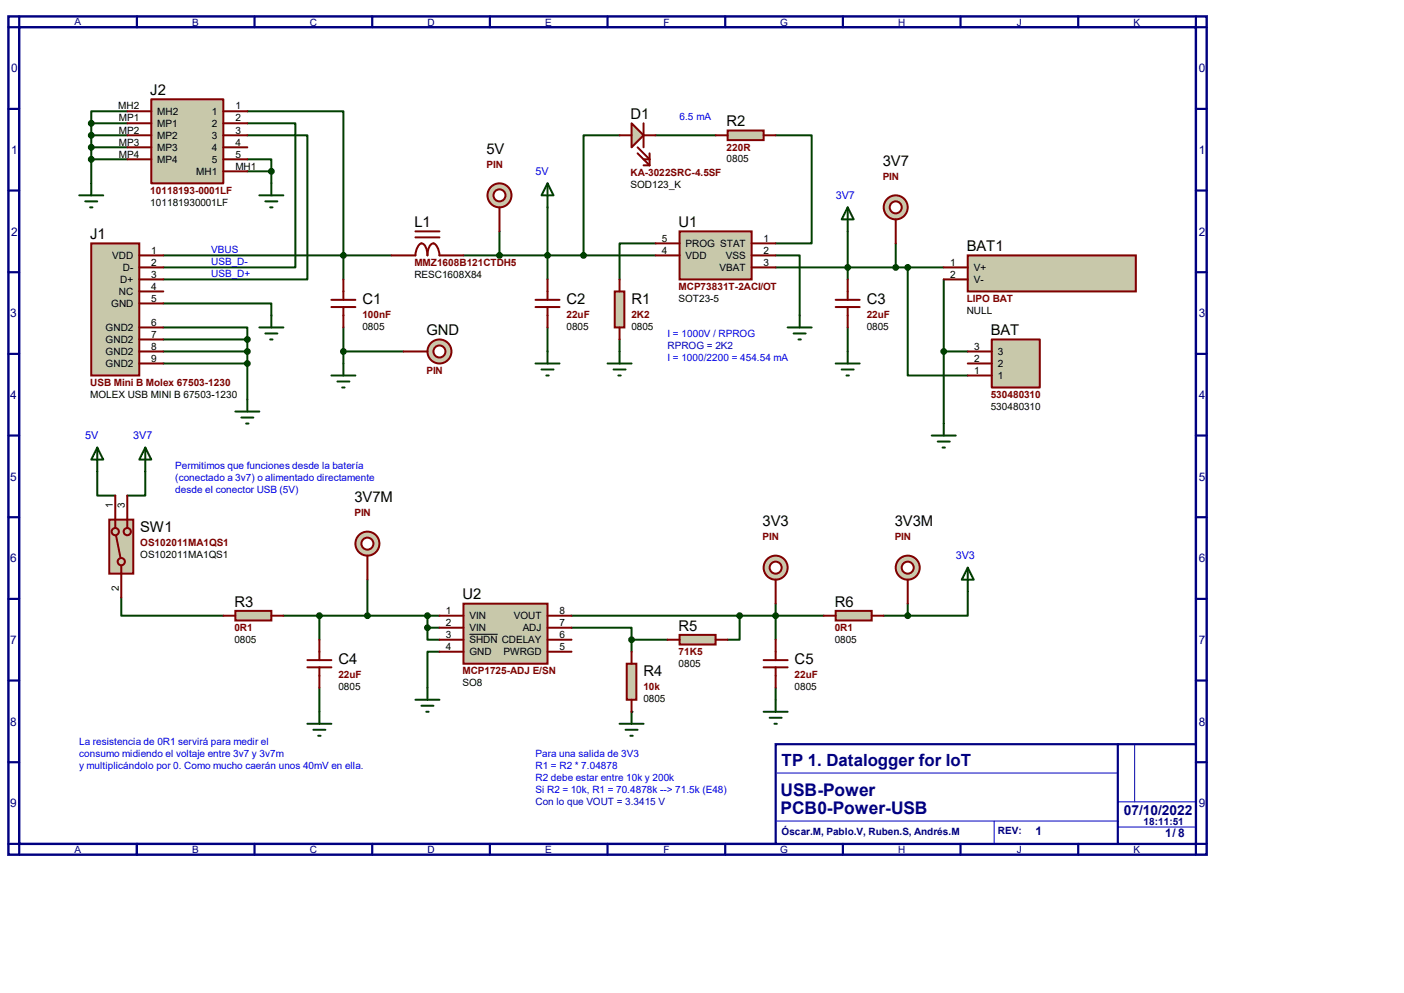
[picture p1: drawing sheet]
<svg xmlns="http://www.w3.org/2000/svg" width="297mm" height="210mm" viewBox="0 0 297 210" stroke-linecap="round" stroke-linejoin="round" font-family="sans-serif">
<path d="M1.8 3.5h253.5v177.3h-253.5zM4.1 5.8h248.9v172.7h-248.9z" fill="none" stroke="#000080" stroke-width=".51"/>
<path d="M4.1 3.5v2.3h-2.3M29 3.5v2.3" fill="none" stroke="#000080" stroke-width=".47"/>
<path d="M164.1 157.4h88.9v21.1h-88.9z" fill="#fff" stroke="#000080" stroke-width=".47"/>
<g fill="none" stroke="#000080" stroke-width=".47">
<path d="M53.8 3.5v2.3M78.7 3.5v2.3M103.6 3.5v2.3M128.5 3.5v2.3M153.4 3.5v2.3M178.3 3.5v2.3M203.2 3.5v2.3M228.1 3.5v2.3M253 3.5v2.3h2.3M1.8 23h2.3M253 23h2.3M1.8 40.3h2.3"/>
<path d="M1.8 57.6h2.3M253 40.3h2.3M253 57.6h2.3M1.8 74.8h2.3M253 74.8h2.3M1.8 92.1h2.3M253 92.1h2.3M1.8 109.4h2.3M253 109.4h2.3M1.8 126.7h2.3M253 126.7h2.3M1.8 143.9h2.3"/>
<path d="M236.5 157.4v21.1M253 143.9h2.3M1.8 178.5h2.3v2.3M1.8 161.2h2.3M29 178.5v2.3M53.8 178.5v2.3M78.7 178.5v2.3M103.6 178.5v2.3M128.5 178.5v2.3M153.4 178.5v2.3M178.3 178.5v2.3M203.2 178.5v2.3"/>
<path d="M228.1 178.5v2.3M253 161.2h2.3M255.3 178.5h-2.3v2.3"/>
</g>
<path d="M240 157.4v12.2M164.1 173.7h72.4M164.3 163.5h71.9M210.3 173.7v4.8M236.5 169.6h16.2M236.5 174.9h16.5" fill="none" stroke="#0000c0" stroke-width=".21"/>
<g fill="none" stroke="#004000" stroke-width=".42">
<path d="M19.3 28.6h7.6M19.3 26.1h7.6M19.3 26.1v12.7M19.3 31.2h7.6M19.3 33.7h7.6M26.9 23.5h-7.6v2.6M52.3 26.1h10.2v30.5h-28M52.3 28.6h12.7v30.5h-30.5M52.3 33.7h5.1v2.5M52.3 23.5h20.3v35.6M52.3 36.2h5.1M57.4 36.2v2.6"/>
<path d="M131.1 28.6h-7.7v25.4M138.7 28.6h12.7M164.1 28.6h7.6v22.9h-7.6M34.5 54h48.3M98 54h40.7M105.7 48.9v5.1M115.8 43.9v15.2M138.7 51.5h-7.6v7.6M164.1 54h5.1v12.7M179.3 48.9v10.2M189.5 51.5v5.1h-25.4M34.5 64.2h22.9v2.5"/>
<path d="M34.5 69.3h17.8v2.5M34.5 74.3h17.8M34.5 71.8h17.8M34.5 76.9h17.8M52.3 71.8v12.7M72.6 74.3h12.7M72.6 69.3v7.6M115.8 69.3v5M131.1 71.8v2.5M179.3 69.3v5M30.7 99.7v5.1h-3.8M25.7 126.4v3.8h21.5"/>
<path d="M59.9 130.2h33.1M67.6 130.2v5.1M77.7 122.6v7.6M90.4 132.8v2.5h2.6M90.4 132.8h2.6M90.4 130.2v2.6M93 137.8h-2.6v7.7M120.9 132.8h12.7v2.5M120.9 130.2h53.3M133.6 135.3h7.6M133.6 135.3v2.5M156.5 130.2v5.1h-2.6"/>
<path d="M164.1 127.7v7.6M67.6 145.5v5"/>
</g>
<circle cx="133.6" cy="150.5" r=".21" fill="#004000"/>
<path d="M189.5 56.6h10.1M192 56.6v22.8h12.7M199.6 59.1v30.5M199.6 74.3h5.1M20.6 99.7v5.1h3.8M186.9 130.2h5.1M192 127.7v2.5M204.7 125.1v5.1h-12.7M164.1 145.5v2.5" fill="none" stroke="#004000" stroke-width=".42"/>
<path d="M19.3 51.5h10.2v27.9h-10.2z" fill="#c8c8aa" stroke="#800000" stroke-width=".42"/>
<path d="M29.5 54h5M29.5 56.6h5M29.5 59.1h5M29.5 61.6h5M29.5 64.2h5M29.5 69.3h5M29.5 71.8h5M29.5 74.3h5M29.5 76.9h5" fill="none" stroke="#800000" stroke-width=".42"/>
<path d="M32 21h15.2v17.8h-15.2z" fill="#c8c8aa" stroke="#800000" stroke-width=".42"/>
<g fill="none" stroke="#800000" stroke-width=".42">
<path d="M26.9 23.5h5.1M26.9 26.1h5.1M26.9 28.6h5.1M26.9 31.2h5.1M26.9 33.7h5.1M47.2 23.5h5.1M47.2 26.1h5.1M47.2 28.6h5.1M47.2 31.2h5.1M47.2 33.7h5.1M47.2 36.2h5.1M72.6 59.1v4.3"/>
<path d="M82.8 54h5.1a2.69 2.69 0 0 1 1.3-2.5 2.31 2.31 0 0 1 1.2 2.5 2.31 2.31 0 0 1 1.3-2.5 2.69 2.69 0 0 1 1.3 2.5h5M87.9 50.2h5.1M87.9 48.9h5.1M70.1 64.9h5.1M70.1 63.4h5.1M72.6 64.9v4.4"/>
</g>
<circle cx="105.7" cy="41.3" r="2.54" fill="#c8c8aa" stroke="#800000" stroke-width=".42"/>
<circle cx="105.7" cy="41.3" r="1.27" fill="#fff" stroke="#800000" stroke-width=".42"/>
<path d="M105.7 43.9v5" fill="none" stroke="#800000" stroke-width=".42"/>
<circle cx="93" cy="74.3" r="2.54" fill="#c8c8aa" stroke="#800000" stroke-width=".42"/>
<circle cx="93" cy="74.3" r="1.27" fill="#fff" stroke="#800000" stroke-width=".42"/>
<path d="M115.8 59.1v4.3M85.3 74.3h5.1M113.3 64.9h5.1M113.3 63.4h5.1M115.8 64.9v4.4" fill="none" stroke="#800000" stroke-width=".42"/>
<path d="M130 61.6h2.1v7.7h-2.1z" fill="#c8c8aa" stroke="#800000" stroke-width=".42"/>
<path d="M131.1 59.1v2.5M131.1 69.3v2.5" fill="none" stroke="#800000" stroke-width=".42"/>
<path d="M143.8 48.9h15.2v10.2h-15.2z" fill="#c8c8aa" stroke="#800000" stroke-width=".42"/>
<path d="M138.7 51.5h5.1M138.7 54h5.1M159 51.5h5.1M159 54h5.1M159 56.6h5.1" fill="none" stroke="#800000" stroke-width=".42"/>
<path d="M133.6 26.1l2.5 2.5-2.5 2.6z" fill="#c8c8aa" stroke="#800000" stroke-width=".42"/>
<path d="M131.1 28.6h2.5M134.9 31.2l2.5 2.5h-1.3M134.9 32.4l2.5 2.6M136.1 26.1v5.1M136.1 35h1.3M136.1 28.6h2.6M137.4 32.4v2.6" fill="none" stroke="#800000" stroke-width=".42"/>
<path d="M153.9 27.6h7.6v2h-7.6z" fill="#c8c8aa" stroke="#800000" stroke-width=".42"/>
<path d="M151.4 28.6h2.5M161.5 28.6h2.6M179.3 59.1v4.3M176.8 64.9h5.1M176.8 63.4h5.1M179.3 64.9v4.4" fill="none" stroke="#800000" stroke-width=".42"/>
<circle cx="189.5" cy="43.9" r="2.54" fill="#c8c8aa" stroke="#800000" stroke-width=".42"/>
<circle cx="189.5" cy="43.9" r="1.27" fill="#fff" stroke="#800000" stroke-width=".42"/>
<path d="M189.5 46.4v5.1" fill="none" stroke="#800000" stroke-width=".42"/>
<path d="M204.7 54h35.6v7.6h-35.6z" fill="#c8c8aa" stroke="#800000" stroke-width=".42"/>
<path d="M199.6 56.6h5.1M199.6 59.1h5.1" fill="none" stroke="#800000" stroke-width=".42"/>
<path d="M209.8 71.8h10.2v10.2h-10.2z" fill="#c8c8aa" stroke="#800000" stroke-width=".42"/>
<path d="M204.7 79.4h5.1M204.7 76.9h5.1M204.7 74.3h5.1" fill="none" stroke="#800000" stroke-width=".42"/>
<path d="M23.1 109.9h5.1v11.4h-5.1z" fill="#c8c8aa" stroke="#800000" stroke-width=".42"/>
<path d="M24.4 109.9v2.5l1.3 6.4v2.5M26.9 109.9v2.5" fill="none" stroke="#800000" stroke-width=".42"/>
<g fill="#c8c8aa" stroke="#800000" stroke-width=".42">
<circle cx="25.7" cy="118.8" r=".76"/>
<circle cx="24.4" cy="112.4" r=".76"/>
<circle cx="26.9" cy="112.4" r=".76"/>
</g>
<path d="M24.4 104.8v5.1M26.9 104.8v5.1M25.7 121.3v5.1" fill="none" stroke="#800000" stroke-width=".42"/>
<path d="M49.8 129.2h7.6v2h-7.6z" fill="#c8c8aa" stroke="#800000" stroke-width=".42"/>
<path d="M47.2 130.2h2.6M57.4 130.2h2.5" fill="none" stroke="#800000" stroke-width=".42"/>
<circle cx="77.7" cy="115" r="2.54" fill="#c8c8aa" stroke="#800000" stroke-width=".42"/>
<circle cx="77.7" cy="115" r="1.27" fill="#fff" stroke="#800000" stroke-width=".42"/>
<path d="M77.7 117.5v5.1M65 139.6h5.1M67.6 135.3v4.3M65 141.1h5.1M67.6 141.1v4.4" fill="none" stroke="#800000" stroke-width=".42"/>
<path d="M98 127.7h17.8v12.7h-17.8z" fill="#c8c8aa" stroke="#800000" stroke-width=".42"/>
<path d="M93 130.2h5M93 132.8h5M93 135.3h5M93 137.8h5M115.8 130.2h5.1M115.8 132.8h5.1M115.8 135.3h5.1M115.8 137.8h5.1" fill="none" stroke="#800000" stroke-width=".42"/>
<path d="M99.3 134.2h6" fill="none" stroke="#000" stroke-width=".21"/>
<path d="M143.8 134.3h7.6v2h-7.6z" fill="#c8c8aa" stroke="#800000" stroke-width=".42"/>
<path d="M141.2 135.3h2.6M151.4 135.3h2.5" fill="none" stroke="#800000" stroke-width=".42"/>
<path d="M176.8 129.2h7.6v2h-7.6z" fill="#c8c8aa" stroke="#800000" stroke-width=".42"/>
<path d="M174.2 130.2h2.6M184.4 130.2h2.5" fill="none" stroke="#800000" stroke-width=".42"/>
<circle cx="164.1" cy="120.1" r="2.54" fill="#c8c8aa" stroke="#800000" stroke-width=".42"/>
<circle cx="164.1" cy="120.1" r="1.27" fill="#fff" stroke="#800000" stroke-width=".42"/>
<path d="M164.1 122.6v5.1" fill="none" stroke="#800000" stroke-width=".42"/>
<circle cx="192" cy="120.1" r="2.54" fill="#c8c8aa" stroke="#800000" stroke-width=".42"/>
<circle cx="192" cy="120.1" r="1.27" fill="#fff" stroke="#800000" stroke-width=".42"/>
<path d="M161.5 139.6h5.1M164.1 135.3v4.3M192 122.6v5.1M161.5 141.1h5.1M164.1 141.1v4.4" fill="none" stroke="#800000" stroke-width=".42"/>
<g fill="none" stroke="#004000" stroke-width=".42">
<path d="M19.3 38.8v2.5M57.4 38.8v2.5M115.8 38.8l1.3 2.5h-2.5zM115.8 38.8v5.1M16.8 41.3h5M18 42.6h2.6M19 43.9h.6M54.9 41.3h5M56.1 42.6h2.6M57.1 43.9h.6M179.3 43.9l1.3 2.5h-2.5zM179.3 43.9v5"/>
<path d="M54.9 69.3h5M56.1 70.5h2.6M57.1 71.8h.6M57.4 66.7v2.6M70.1 79.4h5.1M72.6 76.9v2.5M113.3 76.9h5.1M114.6 78.1h2.5M115.6 79.4h.5M115.8 74.3v2.6M128.5 76.9h5.1M129.8 78.1h2.5"/>
<path d="M130.8 79.4h.5M131.1 74.3v2.6M166.6 69.3h5.1M167.9 70.5h2.5M168.9 71.8h.5M169.2 66.7v2.6M176.8 76.9h5.1M178.1 78.1h2.5M179.1 79.4h.5M179.3 74.3v2.6M30.7 94.7l1.3 2.5h-2.5zM30.7 94.7v5"/>
<path d="M49.8 87h5.1M51.1 88.3h2.5M52.1 89.6h.5M52.3 84.5v2.5M71.4 80.7h2.5M72.4 82h.5M65 153.1h5.1M66.3 154.3h2.5M67.3 155.6h.5M67.6 150.5v2.6M87.9 148h5.1M89.2 149.3h2.5"/>
<path d="M90.2 150.5h.5M90.4 145.5v2.5M131.1 153.1h5M132.3 154.3h2.6M133.3 155.6h.6M133.6 150.5v2.6"/>
</g>
<g fill="#004000" stroke="#004000" stroke-width=".42">
<circle cx="19.3" cy="26.1" r=".51"/>
<circle cx="19.3" cy="28.6" r=".51"/>
<circle cx="19.3" cy="31.2" r=".51"/>
<circle cx="19.3" cy="33.7" r=".51"/>
<circle cx="57.4" cy="36.2" r=".51"/>
<circle cx="52.3" cy="74.3" r=".51"/>
<circle cx="52.3" cy="71.8" r=".51"/>
<circle cx="52.3" cy="76.9" r=".51"/>
<circle cx="72.6" cy="54" r=".51"/>
<circle cx="105.7" cy="54" r=".51"/>
<circle cx="115.8" cy="54" r=".51"/>
<circle cx="72.6" cy="74.3" r=".51"/>
<circle cx="123.4" cy="54" r=".51"/>
<circle cx="179.3" cy="56.6" r=".51"/>
<circle cx="189.5" cy="56.6" r=".51"/>
<circle cx="67.6" cy="130.2" r=".51"/>
<circle cx="90.4" cy="132.8" r=".51"/>
<circle cx="90.4" cy="130.2" r=".51"/>
<circle cx="77.7" cy="130.2" r=".51"/>
<circle cx="133.6" cy="135.3" r=".51"/>
<circle cx="156.5" cy="130.2" r=".51"/>
<circle cx="164.1" cy="130.2" r=".51"/>
</g>
<path d="M132.6 140.4h2v7.6h-2z" fill="#c8c8aa" stroke="#800000" stroke-width=".42"/>
<path d="M133.6 137.8v2.6M133.6 148v2.5" fill="none" stroke="#800000" stroke-width=".42"/>
<path d="M20.6 94.7l1.2 2.5h-2.5zM20.6 94.7v5M197.1 92.1h5.1M198.4 93.4h2.5M199.4 94.7h.5M199.6 89.6v2.5M204.7 120.1l1.3 2.5h-2.5zM204.7 120.1v5M161.5 150.5h5.1M162.8 151.8h2.6M163.8 153.1h.5M164.1 148v2.5" fill="none" stroke="#004000" stroke-width=".42"/>
<g fill="#004000" stroke="#004000" stroke-width=".42">
<circle cx="192" cy="130.2" r=".51"/>
<circle cx="199.6" cy="74.3" r=".51"/>
<circle cx="192" cy="56.6" r=".51"/>
</g>
<g font-size="3.7" fill="#000080">
<text x="165.1" y="172.2">PCB0-Power-USB</text>
<text x="165.1" y="168.4">USB-Power</text>
</g>
<text font-size="3.6" fill="#000080" x="165.4" y="162">TP 1. Datalogger for IoT</text>
<g font-size="3.1">
<text x="31.8" y="20.1">J2</text>
<text x="133.4" y="25.2">D1</text>
<text x="153.7" y="26.7">R2</text>
<text x="102.9" y="32.5">5V</text>
<text x="186.7" y="35.1">3V7</text>
<text x="19.1" y="50.6">J1</text>
<text x="87.7" y="48">L1</text>
<text x="143.6" y="48">U1</text>
<text x="204.5" y="53.1">BAT1</text>
<text x="76.7" y="64.3">C1</text>
<text x="119.8" y="64.3">C2</text>
<text x="133.6" y="64.3">R1</text>
<text x="183.3" y="64.3">C3</text>
<text x="90.2" y="70.9">GND</text>
<text x="209.6" y="70.9">BAT</text>
<text x="75" y="106.2">3V7M</text>
<text x="29.7" y="112.5">SW1</text>
<text x="161.3" y="111.3">3V3</text>
<text x="189.3" y="111.3">3V3M</text>
<text x="49.6" y="128.3">R3</text>
<text x="97.8" y="126.8">U2</text>
<text x="176.6" y="128.3">R6</text>
<text x="143.6" y="133.4">R5</text>
<text x="71.6" y="140.5">C4</text>
<text x="136.1" y="143">R4</text>
<text x="168.1" y="140.5">C5</text>
</g>
<text font-size="2.9" fill="#000080" x="237.7" y="172.3">07/10/2022</text>
<g font-size="2.5" fill="#000080">
<text x="2.4" y="15.3">0</text>
<text x="253.6" y="15.3">0</text>
<text x="2.4" y="32.6">1</text>
<text x="253.6" y="32.6">1</text>
<text x="2.4" y="49.8">2</text>
<text x="253.6" y="49.8">2</text>
<text x="2.1" y="67.1">3</text>
<text x="253.6" y="67.1">3</text>
<text x="2.1" y="84.4">4</text>
<text x="253.6" y="84.4">4</text>
<text x="2.1" y="101.6">5</text>
<text x="253.6" y="101.6">5</text>
<text x="2.1" y="118.9">6</text>
<text x="253.6" y="118.9">6</text>
<text x="2.1" y="136.2">7</text>
<text x="253.6" y="136.2">7</text>
<text x="2.1" y="153.5">8</text>
<text x="253.6" y="153.5">8</text>
<text x="2.1" y="170.7">9</text>
<text x="253.6" y="170.7">9</text>
<text x="219" y="176.6">1</text>
<text x="246.5" y="177.1">1/ 8</text>
</g>
<g font-size="2.3" fill="#00f">
<text x="113.3" y="37">5V</text>
<text x="176.8" y="42.1">3V7</text>
<text x="18" y="92.9">5V</text>
<text x="28.2" y="92.9">3V7</text>
<text x="202.2" y="118.3">3V3</text>
</g>
<g font-size="2.1" fill="#000080">
<text x="15.8" y="5.2">A</text>
<text x="40.7" y="5.5">B</text>
<text x="65.5" y="5.5">C</text>
<text x="90.4" y="5.5">D</text>
<text x="115.4" y="5.5">E</text>
<text x="140.3" y="5.5">F</text>
<text x="165.1" y="5.5">G</text>
<text x="190" y="5.5">H</text>
<text x="215.1" y="5.5">J</text>
<text x="239.8" y="5.5">K</text>
<text x="165.4" y="176.6">Óscar.M, Pablo.V, Ruben.S, Andrés.M</text>
<text x="211.1" y="176.5">REV:</text>
<text x="241.9" y="174.5">18:11:51</text>
<text x="15.8" y="180.5">A</text>
<text x="40.7" y="180.5">B</text>
<text x="65.5" y="180.5">C</text>
<text x="90.4" y="180.5">D</text>
<text x="115.4" y="180.5">E</text>
<text x="140.3" y="180.5">F</text>
<text x="165.1" y="180.5">G</text>
<text x="190" y="180.5">H</text>
<text x="215.1" y="180.5">J</text>
<text x="239.8" y="180.5">K</text>
</g>
<g font-size="2.1">
<text x="25" y="23.2">MH2</text>
<text x="49.8" y="23.2">1</text>
<text x="25.1" y="25.7">MP1</text>
<text x="25.1" y="28.2">MP2</text>
<text x="33.3" y="24.3">MH2</text>
<text x="33.3" y="26.8">MP1</text>
<text x="33.3" y="29.4">MP2</text>
<text x="44.8" y="24.3">1</text>
<text x="44.8" y="26.8">2</text>
<text x="44.8" y="29.4">3</text>
<text x="49.8" y="25.7">2</text>
<text x="49.8" y="28.2">3</text>
<text x="25.1" y="30.8">MP3</text>
<text x="25.1" y="33.3">MP4</text>
<text x="33.3" y="31.9">MP3</text>
<text x="33.3" y="34.5">MP4</text>
<text x="44.8" y="31.9">4</text>
<text x="44.8" y="34.5">5</text>
<text x="49.8" y="30.8">4</text>
<text x="49.8" y="33.3">5</text>
<text x="49.8" y="35.9">MH1</text>
<text x="153.7" y="34.3">0805</text>
<text x="41.5" y="37">MH1</text>
<text x="133.4" y="39.7">SOD123_K</text>
<text x="31.8" y="43.5">101181930001LF</text>
<text x="32" y="53.6">1</text>
<text x="140" y="51.1">5</text>
<text x="140" y="53.6">4</text>
<text x="145" y="52.2">PROG STAT</text>
<text x="161.5" y="51.1">1</text>
<text x="161.5" y="53.6">2</text>
<text x="23.7" y="54.8">VDD</text>
<text x="25.4" y="59.9">D+</text>
<text x="26" y="57.3">D-</text>
<text x="32" y="56.2">2</text>
<text x="32" y="58.7">3</text>
<text x="87.7" y="58.7">RESC1608X84</text>
<text x="145" y="54.8">VDD</text>
<text x="152.2" y="57.3">VBAT</text>
<text x="153.5" y="54.8">VSS</text>
<text x="161.5" y="56.2">3</text>
<text x="201" y="56.2">1</text>
<text x="201" y="58.7">2</text>
<text x="206" y="57.3">V+</text>
<text x="206" y="59.9">V-</text>
<text x="23.5" y="64.9">GND</text>
<text x="25.1" y="62.4">NC</text>
<text x="32" y="61.3">4</text>
<text x="32" y="63.8">5</text>
<text x="143.6" y="63.8">SOT23-5</text>
<text x="22.4" y="70">GND2</text>
<text x="32" y="68.9">6</text>
<text x="32" y="71.4">7</text>
<text x="76.7" y="69.7">0805</text>
<text x="119.8" y="69.7">0805</text>
<text x="133.6" y="69.7">0805</text>
<text x="183.3" y="69.7">0805</text>
<text x="204.5" y="66.3">NULL</text>
<text x="22.4" y="72.6">GND2</text>
<text x="22.4" y="75.1">GND2</text>
<text x="22.4" y="77.6">GND2</text>
<text x="32" y="74">8</text>
<text x="32" y="76.5">9</text>
<text x="206.1" y="76.5">2</text>
<text x="206.1" y="74">3</text>
<text x="211.1" y="77.6">2</text>
<text x="211.1" y="75.1">3</text>
<text x="206.1" y="79">1</text>
<text x="211.1" y="80.2">1</text>
<text x="19.1" y="84.1">MOLEX USB MINI B 67503-1230</text>
<text x="209.6" y="86.7">530480310</text>
<text x="23.9" y="107.4" transform="rotate(-90 23.9 107.4)">1</text>
<text x="26.4" y="107.4" transform="rotate(-90 26.4 107.4)">3</text>
<text x="29.7" y="118">OS102011MA1QS1</text>
<text x="25.1" y="125.1" transform="rotate(-90 25.1 125.1)">2</text>
<text x="94.3" y="129.8">1</text>
<text x="99.3" y="131">VIN</text>
<text x="108.7" y="131">VOUT</text>
<text x="118.4" y="129.8">8</text>
<text x="49.6" y="135.9">0805</text>
<text x="94.3" y="132.4">2</text>
<text x="94.3" y="134.9">3</text>
<text x="94.3" y="137.5">4</text>
<text x="99.3" y="133.5">VIN</text>
<text x="99.3" y="136.1">SHDN CDELAY</text>
<text x="110.6" y="133.5">ADJ</text>
<text x="118.4" y="137.5">5</text>
<text x="118.4" y="134.9">6</text>
<text x="118.4" y="132.4">7</text>
<text x="176.6" y="135.9">0805</text>
<text x="99.3" y="138.6">GND</text>
<text x="106.5" y="138.6">PWRGD</text>
<text x="143.6" y="141">0805</text>
<text x="71.6" y="145.9">0805</text>
<text x="97.8" y="145.1">SO8</text>
<text x="136.1" y="148.5">0805</text>
<text x="168.1" y="145.9">0805</text>
</g>
<g font-size="2.1" fill="#00f">
<text x="143.8" y="25.5">6.5 mA</text>
<text x="44.7" y="53.4">VBUS</text>
<text x="44.7" y="56">USB_D-</text>
<text x="44.7" y="58.5">USB_D+</text>
<text x="141.2" y="71.2">I = 1000V / RPROG</text>
<text x="141.2" y="76.3">I = 1000/2200 = 454.54 mA</text>
<text x="37.1" y="99.1">Permitimos que funciones desde la batería</text>
<text x="37.1" y="101.7">(conectado a 3v7) o alimentado directamente</text>
<text x="37.1" y="104.2">desde el conector USB (5V)</text>
<text x="16.8" y="157.6">La resistencia de 0R1 servirá para medir el</text>
<text x="16.8" y="160.1">consumo midiendo el voltaje entre 3v7 y 3v7m</text>
<text x="113.3" y="160.1">Para una salida de 3V3</text>
<text x="16.8" y="162.6">y multiplicándolo por 0. Como mucho caerán unos 40mV en ella.</text>
<text x="113.3" y="162.6">R1 = R2 * 7.04878</text>
<text x="113.3" y="165.2">R2 debe estar entre 10k y 200k</text>
<text x="113.3" y="167.7">Si R2 = 10k, R1 = 70.4878k --&gt; 71.5k (E48)</text>
</g>
<g font-size="2.1" fill="#800000">
<text x="102.9" y="35.5">PIN</text>
<text x="153.7" y="31.8">220R</text>
<text x="31.8" y="41">10118193-0001LF</text>
<text x="133.4" y="37.2">KA-3022SRC-4.5SF</text>
<text x="186.7" y="38">PIN</text>
<text x="87.7" y="56.2">MMZ1608B121CTDH5</text>
<text x="143.6" y="61.3">MCP73831T-2ACI/OT</text>
<text x="204.5" y="63.8">LIPO BAT</text>
<text x="76.7" y="67.2">100nF</text>
<text x="119.8" y="67.2">22uF</text>
<text x="133.6" y="67.2">2K2</text>
<text x="183.3" y="67.2">22uF</text>
<text x="19.1" y="81.6">USB Mini B Molex 67503-1230</text>
<text x="90.2" y="79.1">PIN</text>
<text x="209.6" y="84.2">530480310</text>
<text x="75" y="109.1">PIN</text>
<text x="29.7" y="115.5">OS102011MA1QS1</text>
<text x="161.3" y="114.2">PIN</text>
<text x="189.3" y="114.2">PIN</text>
<text x="49.6" y="133.4">0R1</text>
<text x="176.6" y="133.4">0R1</text>
<text x="71.6" y="143.4">22uF</text>
<text x="97.8" y="142.6">MCP1725-ADJ E/SN</text>
<text x="143.6" y="138.5">71K5</text>
<text x="168.1" y="143.4">22uF</text>
<text x="136.1" y="146">10k</text>
</g>
<g font-size="2.1" fill="#0000c0">
<text x="141.2" y="73.7">RPROG = 2K2</text>
<text x="113.3" y="170.3">Con lo que VOUT = 3.3415 V</text>
</g>
</svg>
